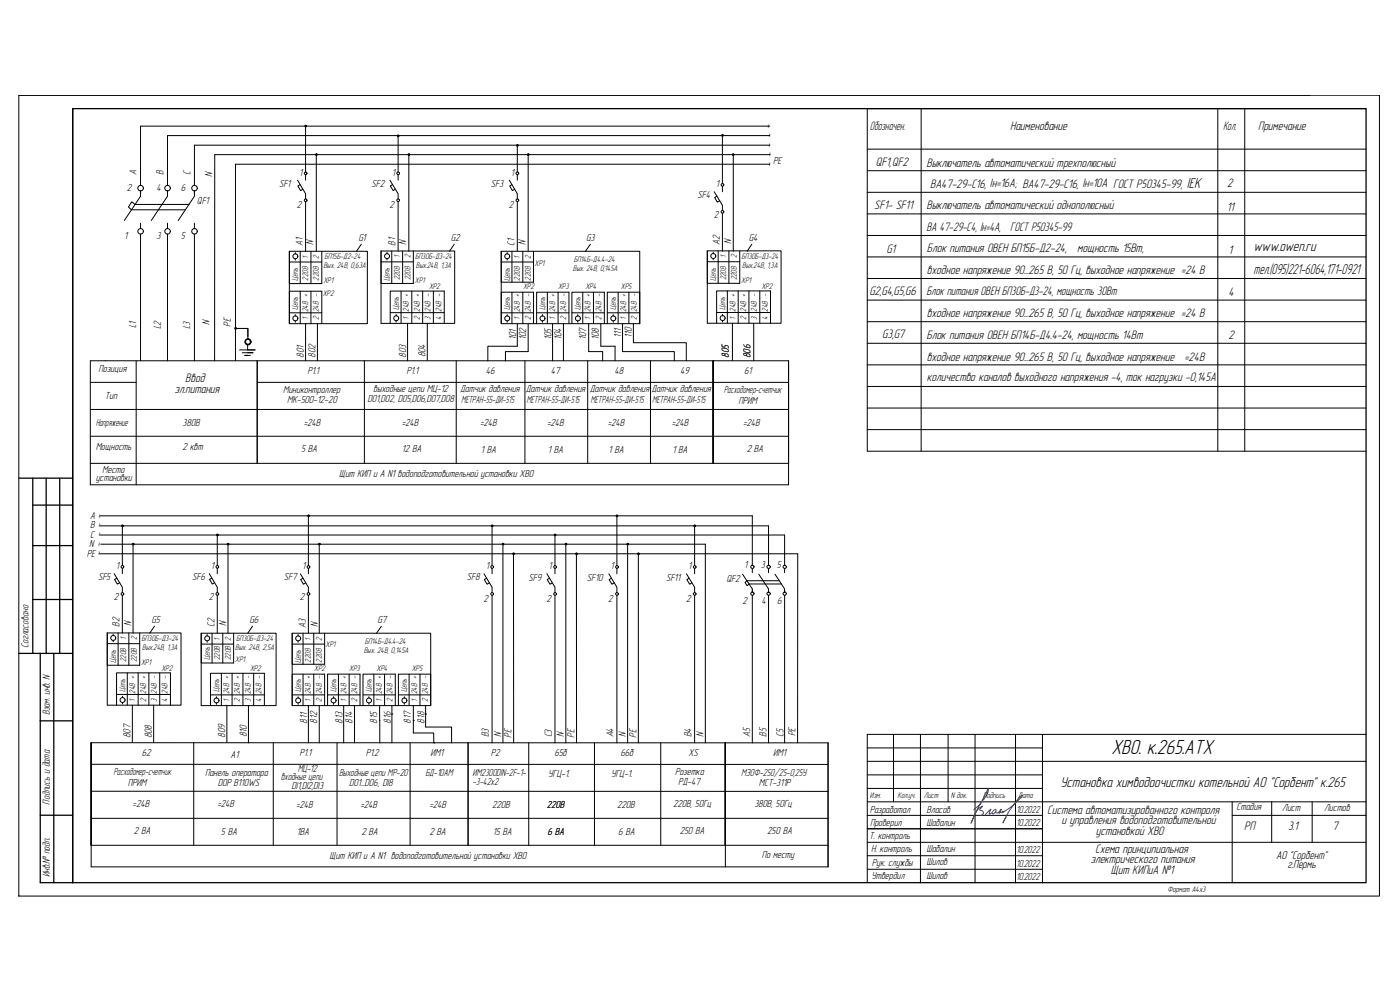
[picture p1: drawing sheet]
<svg xmlns="http://www.w3.org/2000/svg" width="420mm" height="297mm" viewBox="0 0 420 297" stroke-linecap="round" stroke-linejoin="round" font-family="sans-serif">
<!-- layer: 0 -->
<g fill="none" stroke="#000" stroke-width=".3">
<path d="M5.6 28.6h408.4v240.3h-408.4zM91.7 37.7v13.9M89.3 54.1l2.4 4v1.6M90.1 55.4l-.7 .4 .8 1.4 .7-.4M91.7 52.5v1.6M94.9 46.4v29M117 54.1l2.5 4v1.6M117.8 55.4l-.6 .4 .8 1.4 .7-.4M119.5 40.7v10.9M119.5 52.5v1.6M122.7 46.4v29M152.8 54.1l2.5 4v1.6"/>
<path d="M153.6 55.4l-.6 .4 .8 1.4 .7-.4M155.3 43.6v8M155.3 52.5v1.6M158.5 46.4v29M214.3 57.5l2.5 4.1v1.6M215.2 58.8l-.7 .5 .8 1.4 .7-.5M216.8 40.7v14.4M216.8 55.9v1.6M220.1 46.4v29M86.8 75.4h23.5v21.7h-23.5v-9.7h9.8v9.7M86.8 75.4v9.7h9.8v-9.7M86.8 75.4v21.7"/>
<path d="M86.8 78.6h9.8M88.6 75.8v.4M88.6 77.6v.5M90.1 75.4v9.7M91.7 60.5v14.9M93.3 75.4v9.7M114.4 75.3h22.1v21.7h-22.1zM114.4 75.3v9.7h9.7v-9.7M114.4 78.6h9.7M116.1 75.7v.4M116.1 77.6v.4M117.6 75.3v9.7"/>
<path d="M119.5 60.5v14.9M120.8 75.3v9.7M150.4 75.4h41.6v21.7M150.4 75.4v9.3h9.7v-9.3M150.4 78.6h9.7M150.4 75.4v21.7M152.2 75.8v.4M152.2 77.6v.5M153.6 75.4v9.3M155.3 60.5v14.9M156.9 75.4v9.3M212.3 75.3h22.1v21.7h-22.1z"/>
<path d="M212.3 75.3v9.7h9.7v-9.7M212.3 78.5h9.7M214.1 75.7v.4M214.1 77.6v.4M215.5 75.3v9.7M216.8 64v11.4M218.8 75.3v9.7M86.8 93.9h9.8M88.6 94.4v.4M88.6 96.3v.4M90.1 87.4v9.7M91.7 97.1v11.1"/>
<path d="M93.3 87.4v9.7M95.3 97.1v11.1M117.1 97v-9.7h16.2v9.7M117.1 93.8h16.2M118.9 94.4v.4M118.9 96.2v.4M120.4 87.3v9.7M122.3 97.1v11.1M123.6 87.3v9.7M126.8 87.3v9.7M128.2 97v11.1M130.1 87.3v9.7"/>
<path d="M150.4 93.9h9.7M152.2 94.4v.4M152.2 96.3v.4M153.6 87.7v9.4M155.3 97.1v6.8M156.9 87.7v9.4M158.5 97.1v8.4M160.1 97.1v-9.4h-9.7v9.4h41.6M161.1 97.1v-9.4h9.6v9.4M161.1 93.9h9.6M162.8 94.4v.4M162.8 96.3v.4"/>
<path d="M164.3 87.7v9.4M165.8 97.1v11.1M167.5 87.7v9.4M169.1 97.1v11.1M171.6 97.1v-9.4h9.8v9.4M171.6 93.9h9.8M173.4 94.4v.4M173.4 96.3v.4M174.9 87.7v9.4M176.7 97.1v8.4M178.1 87.7v9.4M180.3 97.1v6.8"/>
<path d="M182.3 97.1v-9.4h9.7v9.4M182.3 93.9h9.7M184 94.4v.4M184 96.3v.4M185.5 87.7v9.4M186.8 97.1v8.4M188.7 87.7v9.4M190.1 97.1v5.7M215.1 97v-9.7h16.1v9.7M215.1 93.8h16.1M216.8 94.3v.4M216.8 96.2v.4"/>
<path d="M218.3 87.3v9.7M219.8 97v11.2M221.5 87.3v9.7M224.8 87.3v9.7M226.2 97v11.2M228 87.3v9.7M71.9 105h4.7M72.7 105.8h3.2M74.3 106.6h-.8h1.6M36.7 157.8v11.9M92.6 154.8v14.9M147.7 157.8v11.9"/>
<path d="M185.1 154.8v14.9M208.5 157.8v11.9M34.3 172.1l2.4 4.1v1.6M35.1 173.5l-.7 .4 .8 1.4 .7-.5M36.7 170.5v1.6M36.7 178.6v11.4M39.9 163.3v26.7M62.8 172.1l2.4 4.1v1.6M63.6 173.5l-.7 .4 .8 1.4 .7-.5M65.2 160.5v9.2M65.2 170.5v1.6M65.2 178.6v11.4"/>
<path d="M68.4 163.3v26.7M90.1 172.2l2.5 4v1.6M90.9 173.5l-.7 .4 .9 1.4 .7-.4M92.6 170.5v1.7M92.6 178.6v11.4M95.8 163.3v26.7M145.3 172.2l2.4 4v1.6M146.1 173.5l-.8 .4 .9 1.4 .7-.4M147.7 170.5v1.7M147.7 178.6v44.3M150.9 163.3v59.6M154.1 166.2v56.7"/>
<path d="M164.1 172.2l2.5 4v1.6M164.9 173.5l-.7 .4 .9 1.4 .6-.4M166.6 160.5v9.2M166.6 170.5v1.7M166.6 178.6v44.3M169.8 163.3v59.6M173 166.2v56.7M182.7 172.2l2.4 4v1.6M183.5 173.5l-.7 .4 .9 1.4 .6-.4M185.1 170.5v1.7M185.1 178.6v44.3M188.4 163.3v59.6"/>
<path d="M191.6 166.2v56.7M206 172.2l2.5 4v1.6M206.8 173.5l-.7 .4 .9 1.4 .7-.4M208.5 170.5v1.7M208.5 178.6v44.3M211.7 163.3v59.6M239.4 166.2v56.7M32.2 189.9h22.1v21.7h-22.1zM32.2 189.9v9.7h9.7v-9.7M32.2 193.1h9.7M34 190.3v.4M34 192.2v.4"/>
<path d="M35.4 189.9v9.7M38.7 189.9v9.7M60.4 190h22.5v21.7h-22.5zM60.4 190v8.9h9.7v-8.9M60.4 193.3h9.7M62.2 190.4v.4M62.2 192.3v.4M63.6 190v8.9M66.9 190v8.9M87.7 190h41.6v21.7M87.7 190v9.3h9.7v-9.3M87.7 193.3h9.7"/>
<path d="M87.7 190v21.7M89.5 190.4v.4M89.5 192.3v.4M90.9 190v9.3M94.2 190v9.3M35 211.6v-9.7h16.2v9.7M35 208.4h16.2M36.8 208.9v.4M36.8 210.8v.4M38.2 201.9v9.7M39.7 211.6v11.2M41.5 201.9v9.7"/>
<path d="M44.7 201.9v9.7M46.1 211.6v11.2M47.9 201.9v9.7M63.2 211.7v-9.7h16.1v9.7M63.2 208.5h16.1M65 209v.5M65 210.9v.4M66.4 202v9.7M68.1 211.6v11.2M69.7 202v9.7M72.9 202v9.7M74.6 211.7v11.2"/>
<path d="M76.1 202v9.7M87.7 208.5h9.7M89.5 209v.5M89.5 210.9v.4M90.9 202.3v9.4M92.6 211.7v11.2M94.2 202.3v9.4M95.8 211.7v11.2M97.4 211.7v-9.4h-9.7v9.4h41.6M98.3 211.7v-9.4h9.7v9.4M98.3 208.5h9.7M100.1 209v.5"/>
<path d="M100.1 210.9v.4M101.6 202.3v9.4M103.1 211.7v11.2M104.8 202.3v9.4M106.4 211.7v11.2M108.9 211.7v-9.4h9.7v9.4M108.9 208.5h9.7M110.7 209v.5M110.7 210.9v.4M112.2 202.3v9.4M113.9 211.7l.1 11.2M115.4 202.3v9.4"/>
<path d="M117.6 211.7v11.2M119.6 211.7v-9.4h9.7v9.4M119.6 208.5h9.7M121.3 209v.5M121.3 210.9v.4M122.8 202.3v9.4M124.1 211.7v8.2M126 202.3v9.4M127.7 211.7v6.4M130.2 222.9h.1M260.3 236.6h52.6M260.3 224.4h52.6"/>
<path d="M260.3 232.5h52.6M260.3 228.4h149.7M268.2 220.3v20.3M276.2 220.3v44.6M284.5 220.3v20.3M292.6 220.3v44.6M304.8 220.3v44.6M312.9 220.3v44.6M410 220.3h-149.7v44.5M260.3 252.7h149.7M260.3 256.8h52.6M260.3 248.7h52.6"/>
<path d="M260.3 240.6h149.7M260.3 244.6h52.6M369.8 240.6v24.2M369.8 244.6h40.2M381.6 240.6v12.1M393.8 240.6v12.1M260.3 260.8h52.6"/>
<circle cx="91.7" cy="52" r=".4"/>
<circle cx="119.5" cy="52" r=".4"/>
<circle cx="155.3" cy="52" r=".4"/>
<circle cx="216.8" cy="55.5" r=".4"/>
<circle cx="88.6" cy="76.9" r=".74"/>
<circle cx="91.7" cy="60.1" r=".4"/>
<circle cx="116.2" cy="76.9" r=".74"/>
<circle cx="119.5" cy="60.1" r=".4"/>
<circle cx="152.2" cy="76.9" r=".74"/>
<circle cx="155.3" cy="60.1" r=".4"/>
<circle cx="214.1" cy="76.8" r=".74"/>
<circle cx="216.8" cy="63.6" r=".4"/>
<circle cx="88.6" cy="95.5" r=".74"/>
<circle cx="118.9" cy="95.5" r=".74"/>
<circle cx="152.2" cy="95.5" r=".74"/>
<circle cx="162.8" cy="95.5" r=".74"/>
<circle cx="173.4" cy="95.5" r=".74"/>
<circle cx="184.1" cy="95.5" r=".74"/>
<circle cx="216.9" cy="95.4" r=".74"/>
<circle cx="36.7" cy="178.2" r=".4"/>
<circle cx="36.7" cy="170.1" r=".4"/>
<circle cx="65.2" cy="178.2" r=".4"/>
<circle cx="65.2" cy="170.1" r=".4"/>
<circle cx="92.6" cy="170.1" r=".4"/>
<circle cx="92.6" cy="178.2" r=".4"/>
<circle cx="147.7" cy="178.2" r=".4"/>
<circle cx="147.7" cy="170.1" r=".4"/>
<circle cx="166.6" cy="170.1" r=".4"/>
<circle cx="166.6" cy="178.2" r=".4"/>
<circle cx="185.2" cy="170.1" r=".4"/>
<circle cx="185.2" cy="178.2" r=".4"/>
<circle cx="208.5" cy="178.2" r=".4"/>
<circle cx="208.5" cy="170.1" r=".4"/>
<circle cx="34" cy="191.4" r=".74"/>
<circle cx="62.2" cy="191.5" r=".74"/>
<circle cx="89.5" cy="191.5" r=".74"/>
<circle cx="36.8" cy="210" r=".74"/>
<circle cx="65" cy="210.2" r=".74"/>
<circle cx="89.5" cy="210.2" r=".74"/>
<circle cx="100.1" cy="210.2" r=".74"/>
<circle cx="110.7" cy="210.2" r=".74"/>
<circle cx="121.4" cy="210.2" r=".74"/>
</g>
<!-- layer: MAIN -->
<g fill="none" stroke="#000" stroke-width=".38">
<path d="M21.8 32.6h388.2v232.2h-388.2zM5.6 143.5h16.2M9.8 151.6h12M9.8 143.5v52.5M13.9 143.5v52.5M17.9 143.5v52.5M9.8 163.7h12M9.8 179.9h12M5.6 196h16.2M12.1 196v68.8h9.7M16.1 196v68.8M12.1 216.3h9.7"/>
<path d="M12.1 244.6h9.7"/>
</g>
<!-- layer: 0 -->
<path d="M21.8 32.6v232.2" fill="none" stroke="#000" stroke-width=".38"/>
<!-- layer: MAIN -->
<g fill="none" stroke="#000" stroke-width=".3">
<path d="M5.6 28.6h387.6M231 37.8h-188.8v17.9M276.5 32.6v102.8M365.5 32.6v102.8M373.6 32.6v102.8M410 32.6h-149.7v102.8h149.7M42.2 57.3v1.6l-4.9 7.3M50.3 58.1v-.8v1.6l-4.9 7.3M58.3 58.1v-.8v1.6l-4.8 7.3M231 49.3h-160.3v58.9M231 40.7h-180.7v15M231 43.6h-172.7v12.1"/>
<path d="M231.1 46.4h-166.7v61.8M260.3 44.7h149.7M260.3 51.2h149.7M260.3 57.7h149.7M40.5 61.4l-.9-.9-1.1 1.6 1 .8h16.1M40.6 61.3h16.1M42.2 67v1.6M42.2 70.2v38M50.3 67v1.6M50.3 70.2v38M58.3 67v1.6M58.3 70.2v38"/>
<path d="M108.4 73.3l-1.4 2.1M136.3 73.3l-1.4 2.1M177.2 73.3l-1.5 2.1M225.7 73.3l-1.5 2.1M260.3 64.2h149.7M260.3 77.1h149.7M260.3 70.7h149.7M260.3 90h149.7M260.3 83.6h149.7M260.3 96.5h149.7M27.1 108.2h209.6v37.3h-209.6zM27.1 114.7h13.8"/>
<path d="M40.9 108.2v37.3M74.3 103.4v1.6M74.4 101v-2.4h-3.7h3.7v3.2M77.2 108.2v30.8M77.2 114.7h159.5M109.4 108.2v30.8M136.9 108.2v30.8M155.3 103.9h-8.9v4.4M157.5 108.2v30.8M158.5 105.5h-6.8v2.8M176.4 108.2v30.9M176.7 105.5h4.2v2.7"/>
<path d="M180.3 103.9h4.3v4.3M186.8 105.5h15.6v2.7M190.1 102.8h15.9v5.4M195.2 108.2v30.9M214.1 108.2v30.8M260.3 116h149.7M260.3 109.5h149.7M260.3 103h149.7M27.1 122.9h209.6M27.1 130.9h209.6M27.1 139h209.6M214.1 139v-30.8v30.8"/>
<path d="M260.3 128.9h149.7M260.3 122.4h149.7M30 154.8h195.8v14.8M30 157.8h200.6v11.8M29.9 166.2h209.5M30 160.5h205.5v9.1M30.2 163.3h181.5M222.9 172.3l2.9 4.4v1M225.8 170.6v1.2M225.8 178.6v44.3M227.7 172.3l2.9 4.4v1v-.5M230.6 170.6v1.2"/>
<path d="M230.6 178.6v44.3M232.6 172.3l2.9 4.4v1v-.5M233.9 174.2h-9.7l-.6 .6 .6 .9 .6-.5h9.7M235.5 170.6v1.2M235.5 178.6v44.3M46.4 187.9l-1.5 2.1M75.8 187.9l-1.4 2.1M114.4 187.9l-1.4 2.1M113.9 216.2h.1M117.6 214.2h.1M124.1 216.2h.1M124.1 219.9h6l.1 3"/>
<path d="M127.7 214.2h.1M127.7 218.1h7.8v4.8M27.4 222.8l221.1 .1v37.2h-221.1zM27.4 237.4h221.1M27.4 229.3l221.1 .1M27.4 222.8v30.8M58.1 222.8v30.8M82 222.9v30.7M101.1 222.9v30.7M123.1 222.9v30.7M140.5 222.8v30.8M158.7 222.8v30.8"/>
<path d="M178.4 222.9v30.7M198.3 222.9v30.7M27.4 253.6v-30.8v30.8M27.4 245.5h221.1M27.4 253.6h221.1M217.7 253.6v-30.7v37.2M217.7 253.6v-30.7v30.7"/>
<circle cx="42.2" cy="56.5" r=".83"/>
<circle cx="50.3" cy="56.5" r=".83"/>
<circle cx="58.4" cy="56.5" r=".83"/>
<circle cx="42.2" cy="69.4" r=".83"/>
<circle cx="50.3" cy="69.4" r=".83"/>
<circle cx="58.4" cy="69.4" r=".83"/>
<circle cx="225.8" cy="178.1" r=".49"/>
<circle cx="225.8" cy="170.1" r=".49"/>
<circle cx="230.7" cy="178.1" r=".49"/>
<circle cx="230.7" cy="170.1" r=".49"/>
<circle cx="235.5" cy="178.1" r=".49"/>
<circle cx="235.5" cy="170.1" r=".49"/>
</g>
<circle cx="74.4" cy="102.6" r=".83" fill="none" stroke="#000" stroke-width=".51"/>
<!-- layer: 0 -->
<g fill="none" stroke="#000" stroke-width=".51">
<circle cx="91.7" cy="37.8" r=".15"/>
<circle cx="94.9" cy="46.4" r=".15"/>
<circle cx="119.5" cy="40.7" r=".15"/>
<circle cx="122.7" cy="46.4" r=".15"/>
<circle cx="155.3" cy="43.6" r=".15"/>
<circle cx="158.5" cy="46.4" r=".15"/>
<circle cx="216.8" cy="40.6" r=".15"/>
<circle cx="220" cy="46.4" r=".15"/>
<circle cx="70.7" cy="98.5" r=".15"/>
<circle cx="36.7" cy="157.8" r=".15"/>
<circle cx="92.6" cy="154.7" r=".15"/>
<circle cx="147.7" cy="157.8" r=".15"/>
<circle cx="185.2" cy="154.7" r=".15"/>
<circle cx="208.5" cy="157.8" r=".15"/>
<circle cx="40" cy="163.3" r=".15"/>
<circle cx="65.2" cy="160.5" r=".15"/>
<circle cx="68.4" cy="163.3" r=".15"/>
<circle cx="95.8" cy="163.3" r=".15"/>
<circle cx="151" cy="163.3" r=".15"/>
<circle cx="154.1" cy="166.1" r=".15"/>
<circle cx="166.6" cy="160.5" r=".15"/>
<circle cx="169.8" cy="163.3" r=".15"/>
<circle cx="173" cy="166.1" r=".15"/>
<circle cx="188.4" cy="163.3" r=".15"/>
<circle cx="191.6" cy="166.1" r=".15"/>
</g>
<path d="M292.2 243a11.3 11.3 0 0 0 4.4-6.3l-3.5 6.5-1.7 3.7 .2-.4a9.3 9.3 0 0 1 2.9-4.5l.3-.1-.8 1.1a1.09 1.09 0 0 1 1.1 1.2l-.8 .4M297.9 243.6l.9-.7a.92 .92 0 0 1-1 1.2l-.1-.3-.8 .4 .5-1.4-1.6 1.6M298.8 243.6l.3 .3 .5-.1 .9-1-.3 .2-.4 1 .7-.3M300.6 243.7l.4-.3-.2 .5a17.7 17.7 0 0 0 6-5.3h-.2a27.4 27.4 0 0 0-5.6 8.3l.9-1.7" fill="none" stroke="#2e00b8" stroke-width=".3"/>
<text font-size="6.3" x="333.6" y="226.4">ХВО. к.265.АТХ</text>
<g font-size="4.4">
<text x="356.2" y="56.3">IEK</text>
<text x="376.2" y="75.3">www.owen.ru</text>
<text x="376.2" y="82.1">тел.(095)221-6064,171-0921</text>
<text x="318.3" y="236.1">Установка химводоочистки котельной АО &quot;Сорбент&quot; к.265</text>
</g>
<g font-size="3.8">
<text x="261.1" y="39.1">Обозначен.</text>
<text x="303.2" y="39.1">Наименование</text>
<text x="367.1" y="39.1">Кол.</text>
<text x="377.6" y="39.1">Примечание</text>
<text x="262.8" y="49.7">QF1,QF2</text>
<text x="278.1" y="50">Выключатель автоматический трехполюсный</text>
<text x="279.2" y="56.3">ВА47-29-С16, Iн=16А; ВА47-29-С16, Iн=10А ГОСТ Р50345-99,</text>
<text x="368.3" y="56">2</text>
<text x="262.4" y="62.8">SF1- SF11</text>
<text x="278.1" y="62.7">Выключатель автоматический однополюсный</text>
<text x="368.1" y="63.2">11</text>
<text x="278.1" y="69.2">ВА 47-29-C4, Iн=4А,</text>
<text x="303.2" y="69.2">ГОСТ Р50345-99</text>
<text x="266" y="75.9">G1</text>
<text x="278.2" y="75.7">Блок питания ОВЕН БП15Б-Д2-24,</text>
<text x="323.3" y="75.7">мощность 15Вт,</text>
<text x="368.7" y="76.2">1</text>
<text x="278.2" y="82.3">входное напряжение 90...265 В, 50 Гц, выходное напряжение =24 В</text>
<text x="260.9" y="88.4">G2,G4,G5,G6</text>
<text x="278.1" y="88.4">Блок питания ОВЕН БП30Б-Д3-24, мощность 30Вт</text>
<text x="368.7" y="88.9">4</text>
<text x="278.2" y="95">входное напряжение 90...265 В, 50 Гц, выходное напряжение =24 В</text>
<text x="264.8" y="101.4">G3,G7</text>
<text x="278.1" y="101.6">Блок питания ОВЕН БП14Б-Д4.4-24, мощность 14Вт</text>
<text x="368.7" y="101.6">2</text>
<text x="278.2" y="108.3">входное напряжение 90...265 В, 50 Гц, выходное напряжение</text>
<text x="355.5" y="108.3">=24В</text>
<text x="52.3" y="118">эл.питания</text>
<text x="55.6" y="114.7">Ввод</text>
<text x="278.2" y="114.4">количество каналов выходного напряжения -4, ток нагрузки -0,145А</text>
<text x="314.3" y="244.3">Система автоматизированного контроля</text>
<text x="318.6" y="247.4">и управления водоподготовительной</text>
<text x="328.9" y="250.5">установкой ХВО</text>
<text x="373.4" y="249.1">РП</text>
<text x="386.6" y="249.1">3.1</text>
<text x="399.9" y="249.1">7</text>
<text x="328.7" y="256.1">Схема принципиальная</text>
<text x="327.3" y="259">электрического питания</text>
<text x="333.4" y="262.3">Щит КИПиА №1</text>
</g>
<g font-size="3.5">
<text x="383" y="257.8">АО &quot;Сорбент&quot;</text>
<text x="386.4" y="260.5">г.Пермь</text>
</g>
<g font-size="3.2">
<text x="41" y="52.6" transform="rotate(-90 41 52.6)">A</text>
<text x="49" y="52.6" transform="rotate(-90 49 52.6)">B</text>
<text x="57.1" y="52.6" transform="rotate(-90 57.1 52.6)">C</text>
<text x="63.6" y="53.2" transform="rotate(-90 63.6 53.2)">N</text>
<text x="89.8" y="52.7">1</text>
<text x="117.6" y="52.7">1</text>
<text x="153.3" y="52.7">1</text>
<text x="231.7" y="50.1" transform="rotate(-90 231.7 50.1)">~ ~ ~ ~ ~</text>
<text x="232" y="49.2">РЕ</text>
<text x="38.1" y="57.3">2</text>
<text x="47" y="57.3">4</text>
<text x="54.3" y="57.3">6</text>
<text x="83.7" y="56">SF1</text>
<text x="111.5" y="56">SF2</text>
<text x="147.3" y="56">SF3</text>
<text x="209.4" y="59.4">SF4</text>
<text x="214.9" y="56.1">1</text>
<text x="59.1" y="61.2">QF1</text>
<text x="89.1" y="62.5">2</text>
<text x="116.9" y="62.5">2</text>
<text x="152.7" y="62.5">2</text>
<text x="214.2" y="65.3">2</text>
<text x="37.3" y="71.8">1</text>
<text x="47" y="71.8">3</text>
<text x="54.3" y="71.8">5</text>
<text x="90.9" y="73.7" transform="rotate(-90 90.9 73.7)">А1</text>
<text x="94" y="73.4" transform="rotate(-90 94 73.4)">N</text>
<text x="107.5" y="72.3">G1</text>
<text x="118.7" y="73.7" transform="rotate(-90 118.7 73.7)">В1</text>
<text x="121.9" y="73.4" transform="rotate(-90 121.9 73.4)">N</text>
<text x="135.3" y="72.3">G2</text>
<text x="154.4" y="73.8" transform="rotate(-90 154.4 73.8)">С1</text>
<text x="157.7" y="73.4" transform="rotate(-90 157.7 73.4)">N</text>
<text x="176" y="72.4">G3</text>
<text x="216" y="73.4" transform="rotate(-90 216 73.4)">А2</text>
<text x="219.5" y="73.3" transform="rotate(-90 219.5 73.3)">N</text>
<text x="224.8" y="72.3">G4</text>
<text x="40.8" y="98.4" transform="rotate(-90 40.8 98.4)">L1</text>
<text x="48.3" y="98.7" transform="rotate(-90 48.3 98.7)">L2</text>
<text x="57.1" y="98.7" transform="rotate(-90 57.1 98.7)">L3</text>
<text x="62.8" y="97.6" transform="rotate(-90 62.8 97.6)">N</text>
<text x="69.2" y="98" transform="rotate(-90 69.2 98)">PE</text>
<text x="154.9" y="102" transform="rotate(-90 154.9 102)">101</text>
<text x="157.9" y="102" transform="rotate(-90 157.9 102)">102</text>
<text x="165.5" y="102" transform="rotate(-90 165.5 102)">105</text>
<text x="168.5" y="102" transform="rotate(-90 168.5 102)">104</text>
<text x="175.9" y="102" transform="rotate(-90 175.9 102)">107</text>
<text x="179.8" y="102" transform="rotate(-90 179.8 102)">108</text>
<text x="186.4" y="101.5" transform="rotate(-90 186.4 101.5)">111</text>
<text x="189.7" y="101.5" transform="rotate(-90 189.7 101.5)">110</text>
<text x="91.2" y="107.4" transform="rotate(-90 91.2 107.4)">801</text>
<text x="94.7" y="107.4" transform="rotate(-90 94.7 107.4)">802</text>
<text x="121.8" y="107.4" transform="rotate(-90 121.8 107.4)">803</text>
<text x="127.7" y="107.2" transform="rotate(-90 127.7 107.2)">804</text>
<text x="218.8" y="107.3" transform="rotate(-90 218.8 107.3)">805</text>
<text x="225.3" y="107.4" transform="rotate(-90 225.3 107.4)">806</text>
<text x="29.6" y="111.5">Позиция</text>
<text x="92.3" y="112.3">Р1.1</text>
<text x="122" y="112.3">Р1.1</text>
<text x="145.9" y="112.3">46</text>
<text x="165.3" y="112.3">47</text>
<text x="184.5" y="112.3">48</text>
<text x="204.1" y="112.3">49</text>
<text x="223.4" y="112.3">61</text>
<text x="31.5" y="119.6">Тип</text>
<text x="85" y="118">Миниконтроллер</text>
<text x="112" y="117.6">выходные цепи МЦ-12</text>
<text x="138.1" y="117.5">Датчик давления</text>
<text x="157.8" y="117.5">Датчик давления</text>
<text x="177" y="117.5">Датчик давления</text>
<text x="195.5" y="117.5">Датчик давления</text>
<text x="217.2" y="117.8">Расходомер-счетчик</text>
<text x="86.2" y="120.8">МК-500-12-20</text>
<text x="110.3" y="120.6">DO1,DО2, DO5,DO6,DO7,DO8</text>
<text x="138.4" y="120.8">МЕТРАН-55-ДИ-515</text>
<text x="158" y="120.8">МЕТРАН-55-ДИ-515</text>
<text x="177.3" y="120.8">МЕТРАН-55-ДИ-515</text>
<text x="195.8" y="120.8">МЕТРАН-55-ДИ-515</text>
<text x="221.6" y="121.3">ПРИМ</text>
<text x="28.7" y="127.7">Напряжение</text>
<text x="54.8" y="127.7">380В</text>
<text x="91.2" y="127.7">=24В</text>
<text x="120.6" y="127.7">=24В</text>
<text x="144.1" y="127.9">=24В</text>
<text x="164.2" y="127.9">=24В</text>
<text x="182.4" y="127.9">=24В</text>
<text x="201.6" y="127.9">=24В</text>
<text x="223" y="127.7">=24В</text>
<text x="28.7" y="135">Мощность</text>
<text x="54.8" y="135">2 квт</text>
<text x="90.4" y="135.8">5 ВА</text>
<text x="120.6" y="135.8">12 ВА</text>
<text x="144.3" y="136">1 ВА</text>
<text x="164.4" y="136">1 ВА</text>
<text x="182.6" y="136">1 ВА</text>
<text x="201.8" y="136">1 ВА</text>
<text x="224.1" y="135.8">2 ВА</text>
<text x="30.7" y="141.8">Место</text>
<text x="101.8" y="143.1">Щит КИП и А N1 водоподготовительной установки ХВО</text>
<text x="28.7" y="144.2">установки</text>
<text x="27" y="155.6">А</text>
<text x="30.7" y="155.6" transform="rotate(-90 30.7 155.6)">~</text>
<text x="27" y="158.5">В</text>
<text x="27" y="161.3">С</text>
<text x="30.7" y="161.2" transform="rotate(-90 30.7 161.2)">~</text>
<text x="30.7" y="158.5" transform="rotate(-90 30.7 158.5)">~</text>
<text x="26" y="167.2">PE</text>
<text x="26.7" y="164">N</text>
<text x="30.6" y="167" transform="rotate(-90 30.6 167)">~</text>
<text x="30.6" y="164" transform="rotate(-90 30.6 164)">~</text>
<text x="34.8" y="170.8">1</text>
<text x="63.3" y="170.8">1</text>
<text x="90.6" y="170.8">1</text>
<text x="145.8" y="170.8">1</text>
<text x="164.6" y="170.8">1</text>
<text x="183.2" y="170.8">1</text>
<text x="206.6" y="170.8">1</text>
<text x="223.4" y="170.4">1</text>
<text x="228.3" y="170.4">3</text>
<text x="233.2" y="170.4">5</text>
<text x="29.4" y="174">SF5</text>
<text x="34.1" y="179.9">2</text>
<text x="57.7" y="174">SF6</text>
<text x="62.6" y="179.9">2</text>
<text x="85.2" y="174">SF7</text>
<text x="90" y="180">2</text>
<text x="140.1" y="174">SF8</text>
<text x="158.6" y="174.2">SF9</text>
<text x="176.2" y="174.2">SF10</text>
<text x="199.9" y="174.2">SF11</text>
<text x="218" y="174.7">QF2</text>
<text x="145.1" y="180.6">2</text>
<text x="164" y="180.6">2</text>
<text x="182.6" y="180.6">2</text>
<text x="205.9" y="180.6">2</text>
<text x="222.8" y="181.3">2</text>
<text x="228.5" y="181.3">4</text>
<text x="233.3" y="181.3">6</text>
<text x="35.9" y="188" transform="rotate(-90 35.9 188)">В2</text>
<text x="39.4" y="187.9" transform="rotate(-90 39.4 187.9)">N</text>
<text x="45.5" y="186.9">G5</text>
<text x="64.4" y="188" transform="rotate(-90 64.4 188)">C2</text>
<text x="67.9" y="187.9" transform="rotate(-90 67.9 187.9)">N</text>
<text x="74.9" y="186.9">G6</text>
<text x="91.8" y="188.4" transform="rotate(-90 91.8 188.4)">А3</text>
<text x="95.4" y="188.1" transform="rotate(-90 95.4 188.1)">N</text>
<text x="113.3" y="187.1">G7</text>
<text x="8.6" y="194.4" transform="rotate(-90 8.6 194.4)">Согласовано</text>
<text x="14.9" y="214.7" transform="rotate(-90 14.9 214.7)">Взам. инв. N</text>
<text x="39.1" y="221.4" transform="rotate(-90 39.1 221.4)">807</text>
<text x="45.6" y="221.5" transform="rotate(-90 45.6 221.5)">808</text>
<text x="67.5" y="221.3" transform="rotate(-90 67.5 221.3)">809</text>
<text x="74.1" y="221.2" transform="rotate(-90 74.1 221.2)">810</text>
<text x="92.2" y="217.1" transform="rotate(-90 92.2 217.1)">811</text>
<text x="95.2" y="217.1" transform="rotate(-90 95.2 217.1)">812</text>
<text x="102.8" y="217.1" transform="rotate(-90 102.8 217.1)">813</text>
<text x="105.8" y="217.1" transform="rotate(-90 105.8 217.1)">814</text>
<text x="113.2" y="217.1" transform="rotate(-90 113.2 217.1)">815</text>
<text x="117.3" y="217.1" transform="rotate(-90 117.3 217.1)">816</text>
<text x="123.3" y="217.1" transform="rotate(-90 123.3 217.1)">817</text>
<text x="127.4" y="217.1" transform="rotate(-90 127.4 217.1)">818</text>
<text x="146.7" y="221.3" transform="rotate(-90 146.7 221.3)">В3</text>
<text x="150.4" y="221" transform="rotate(-90 150.4 221)">N</text>
<text x="153.6" y="221.3" transform="rotate(-90 153.6 221.3)">РЕ</text>
<text x="165.6" y="221.3" transform="rotate(-90 165.6 221.3)">C3</text>
<text x="169.3" y="221" transform="rotate(-90 169.3 221)">N</text>
<text x="172.4" y="221.3" transform="rotate(-90 172.4 221.3)">РЕ</text>
<text x="184.2" y="221.3" transform="rotate(-90 184.2 221.3)">А4</text>
<text x="187.8" y="221" transform="rotate(-90 187.8 221)">N</text>
<text x="191" y="221.3" transform="rotate(-90 191 221.3)">РЕ</text>
<text x="207.5" y="221.3" transform="rotate(-90 207.5 221.3)">В4</text>
<text x="211.1" y="221" transform="rotate(-90 211.1 221)">N</text>
<text x="225.1" y="221" transform="rotate(-90 225.1 221)">А5</text>
<text x="230.1" y="221" transform="rotate(-90 230.1 221)">В5</text>
<text x="235.2" y="221" transform="rotate(-90 235.2 221)">С5</text>
<text x="238.7" y="220.8" transform="rotate(-90 238.7 220.8)">РЕ</text>
<text x="42.6" y="226.9">62</text>
<text x="69.2" y="227.3">А1</text>
<text x="89.9" y="226.9">Р1.1</text>
<text x="109.7" y="226.9">Р1.2</text>
<text x="129.2" y="226.9">ИМ1</text>
<text x="147.3" y="226.9">Р2</text>
<text x="166.4" y="226.9">65б</text>
<text x="186.2" y="226.9">66б</text>
<text x="206.6" y="226.9">ХS</text>
<text x="232" y="226.9">ИМ1</text>
<text x="34.1" y="232.4">Расходомер-счетчик</text>
<text x="61.5" y="232.7">Панель оператора</text>
<text x="89.3" y="231.8">МЦ-12</text>
<text x="101.7" y="232.8">Выходные цепи МР-20</text>
<text x="127.6" y="232.9">БД-10АМ</text>
<text x="141.8" y="232.8">ИМ2300DIN-2F-1-</text>
<text x="164.5" y="233.2">УГЦ-1.</text>
<text x="183.4" y="233.2">УГЦ-1.</text>
<text x="202.6" y="232.6">Розетка</text>
<text x="222.4" y="232.9">МЭОФ-250/25-0,25У</text>
<text x="38.4" y="235.9">ПРИМ</text>
<text x="65.3" y="235.8">DOP B110WS</text>
<text x="84.3" y="234">входные цепи</text>
<text x="87.5" y="236.9">DI1,DI2,DI3</text>
<text x="104.8" y="235.8">DO1...DO6; DI8</text>
<text x="141.8" y="235.6">-3-42x2</text>
<text x="203.5" y="235.5">РД-47</text>
<text x="227.8" y="236">МСТ-311Р</text>
<text x="14.9" y="241.4" transform="rotate(-90 14.9 241.4)">Подпись и дата</text>
<text x="39.8" y="242.3">=24В</text>
<text x="65.2" y="242.3">=24В</text>
<text x="88.9" y="242.5">=24В</text>
<text x="108.2" y="242.5">=24В</text>
<text x="128.9" y="242.5">=24В</text>
<text x="147.7" y="242.5">220В</text>
<text x="164.1" y="242.5">220В</text>
<text x="185.3" y="242.5">220В</text>
<text x="202" y="242.1">220В, 50Гц</text>
<text x="226.4" y="242.1">380В, 50Гц</text>
<text x="261" y="243.8">Разработал</text>
<text x="278.1" y="243.8">Власов</text>
<text x="304.9" y="243.9">10.2022</text>
<text x="371.1" y="243.2">Стадия</text>
<text x="384.8" y="243.3">Лист</text>
<text x="397.4" y="243.3">Листов</text>
<text x="40.2" y="250.4">2 ВА</text>
<text x="66.3" y="250.4">5 ВА</text>
<text x="89.1" y="250.6">1ВА</text>
<text x="108.5" y="250.6">2 ВА</text>
<text x="128.9" y="250.6">2 ВА</text>
<text x="147.9" y="250.6">15 ВА</text>
<text x="164.4" y="250.6">6 ВА</text>
<text x="185.5" y="250.6">6 ВА</text>
<text x="204" y="250.2">250 ВА</text>
<text x="230.3" y="250.2">250 ВА</text>
<text x="260.9" y="251.7">Т. контроль</text>
<text x="261.1" y="247.9">Проверил</text>
<text x="278" y="247.9">Шабалин</text>
<text x="304.9" y="247.9">10.2022</text>
<text x="98.9" y="257.7">Щит КИП и А N1 водоподготовительной установки ХВО</text>
<text x="228.6" y="257.4">По месту</text>
<text x="261.5" y="255.7">Н. контроль</text>
<text x="278" y="255.6">Шабалин</text>
<text x="304.9" y="256">10.2022</text>
<text x="14.9" y="263.2" transform="rotate(-90 14.9 263.2)">Инв.№ подп.</text>
<text x="261.5" y="263.8">Утвердил</text>
<text x="261.7" y="259.8">Рук. службы</text>
<text x="278" y="263.7">Шилов</text>
<text x="278" y="259.7">Шилов</text>
<text x="304.9" y="260.1">10.2022</text>
<text x="304.9" y="264.1">10.2022</text>
</g>
<g font-size="2.5">
<text x="92.5" y="77.6" transform="rotate(-90 92.5 77.6)">1</text>
<text x="95.7" y="77.6" transform="rotate(-90 95.7 77.6)">2</text>
<text x="97.3" y="77.8">БП15Б-Д2-24</text>
<text x="120" y="77.6" transform="rotate(-90 120 77.6)">1</text>
<text x="123.2" y="77.6" transform="rotate(-90 123.2 77.6)">2</text>
<text x="124.6" y="77.7">БП30Б-Д3-24</text>
<text x="156.1" y="77.6" transform="rotate(-90 156.1 77.6)">1</text>
<text x="159.3" y="77.6" transform="rotate(-90 159.3 77.6)">2</text>
<text x="217.9" y="77.5" transform="rotate(-90 217.9 77.5)">1</text>
<text x="221.2" y="77.5" transform="rotate(-90 221.2 77.5)">2</text>
<text x="222.5" y="77.7">БП30Б-Д3-24</text>
<text x="97.1" y="80.5">Вых. 24В, 0,63А</text>
<text x="124.8" y="80.5">Вых.24В, 1,3А</text>
<text x="160.5" y="79.7">XP1</text>
<text x="171.9" y="81.3">Вых. 24В, 0,145А</text>
<text x="172.2" y="78.7">БП14Б-Д4.4-24</text>
<text x="222.8" y="80.4">Вых.24В, 1,3А</text>
<text x="89.4" y="84.3" transform="rotate(-90 89.4 84.3)">Цепь</text>
<text x="92.5" y="84.2" transform="rotate(-90 92.5 84.2)">220В</text>
<text x="95.7" y="84.2" transform="rotate(-90 95.7 84.2)">220В</text>
<text x="96.9" y="88.9">XP2</text>
<text x="97" y="84.9">XP1</text>
<text x="116.9" y="84.2" transform="rotate(-90 116.9 84.2)">Цепь</text>
<text x="120" y="84.2" transform="rotate(-90 120 84.2)">220В</text>
<text x="123.2" y="84.2" transform="rotate(-90 123.2 84.2)">220В</text>
<text x="124.5" y="85">XP1</text>
<text x="128.7" y="86.7">XP2</text>
<text x="153" y="84.3" transform="rotate(-90 153 84.3)">Цепь</text>
<text x="156.1" y="84.2" transform="rotate(-90 156.1 84.2)">220В</text>
<text x="157" y="86.8">XP2</text>
<text x="159.3" y="84.2" transform="rotate(-90 159.3 84.2)">220В</text>
<text x="167.5" y="86.8">XP3</text>
<text x="175.7" y="86.8">XP4</text>
<text x="186.3" y="86.8">XP5</text>
<text x="214.9" y="84.2" transform="rotate(-90 214.9 84.2)">Цепь</text>
<text x="217.9" y="84.2" transform="rotate(-90 217.9 84.2)">220В</text>
<text x="221.2" y="84.2" transform="rotate(-90 221.2 84.2)">220В</text>
<text x="222.5" y="85">XP1</text>
<text x="228.5" y="86.7">XP2</text>
<text x="89.4" y="93" transform="rotate(-90 89.4 93)">Цепь</text>
<text x="92.5" y="93.6" transform="rotate(-90 92.5 93.6)">24В +</text>
<text x="95.7" y="93.6" transform="rotate(-90 95.7 93.6)">24В -</text>
<text x="119.7" y="93" transform="rotate(-90 119.7 93)">Цепь</text>
<text x="122.7" y="93.6" transform="rotate(-90 122.7 93.6)">24В +</text>
<text x="126" y="93.6" transform="rotate(-90 126 93.6)">24В +</text>
<text x="129.2" y="93.6" transform="rotate(-90 129.2 93.6)">24В -</text>
<text x="132.5" y="93.6" transform="rotate(-90 132.5 93.6)">24В -</text>
<text x="153" y="93" transform="rotate(-90 153 93)">Цепь</text>
<text x="156.1" y="93.6" transform="rotate(-90 156.1 93.6)">24В +</text>
<text x="159.3" y="93.6" transform="rotate(-90 159.3 93.6)">24В -</text>
<text x="163.6" y="93" transform="rotate(-90 163.6 93)">Цепь</text>
<text x="166.6" y="93.6" transform="rotate(-90 166.6 93.6)">24В +</text>
<text x="169.9" y="93.6" transform="rotate(-90 169.9 93.6)">24В -</text>
<text x="174.2" y="93" transform="rotate(-90 174.2 93)">Цепь</text>
<text x="177.3" y="93.6" transform="rotate(-90 177.3 93.6)">24В +</text>
<text x="180.5" y="93.6" transform="rotate(-90 180.5 93.6)">24В -</text>
<text x="184.8" y="93" transform="rotate(-90 184.8 93)">Цепь</text>
<text x="187.9" y="93.6" transform="rotate(-90 187.9 93.6)">24В +</text>
<text x="191.1" y="93.6" transform="rotate(-90 191.1 93.6)">24В -</text>
<text x="217.6" y="93" transform="rotate(-90 217.6 93)">Цепь</text>
<text x="220.7" y="96" transform="rotate(-90 220.7 96)">1</text>
<text x="220.7" y="93.6" transform="rotate(-90 220.7 93.6)">24В +</text>
<text x="223.9" y="96" transform="rotate(-90 223.9 96)">2</text>
<text x="223.9" y="93.6" transform="rotate(-90 223.9 93.6)">24В +</text>
<text x="227.2" y="96" transform="rotate(-90 227.2 96)">3</text>
<text x="227.2" y="93.6" transform="rotate(-90 227.2 93.6)">24В -</text>
<text x="230.4" y="96" transform="rotate(-90 230.4 96)">4</text>
<text x="230.4" y="93.6" transform="rotate(-90 230.4 93.6)">24В -</text>
<text x="92.5" y="96.1" transform="rotate(-90 92.5 96.1)">1</text>
<text x="95.7" y="96.1" transform="rotate(-90 95.7 96.1)">2</text>
<text x="122.7" y="96" transform="rotate(-90 122.7 96)">1</text>
<text x="126" y="96" transform="rotate(-90 126 96)">2</text>
<text x="129.2" y="96" transform="rotate(-90 129.2 96)">3</text>
<text x="132.5" y="96" transform="rotate(-90 132.5 96)">4</text>
<text x="156.1" y="96.1" transform="rotate(-90 156.1 96.1)">1</text>
<text x="159.3" y="96.1" transform="rotate(-90 159.3 96.1)">2</text>
<text x="166.6" y="96.1" transform="rotate(-90 166.6 96.1)">1</text>
<text x="169.9" y="96.1" transform="rotate(-90 169.9 96.1)">2</text>
<text x="177.3" y="96.1" transform="rotate(-90 177.3 96.1)">1</text>
<text x="180.5" y="96.1" transform="rotate(-90 180.5 96.1)">2</text>
<text x="187.9" y="96.1" transform="rotate(-90 187.9 96.1)">1</text>
<text x="191.1" y="96.1" transform="rotate(-90 191.1 96.1)">2</text>
<text x="37.8" y="192.1" transform="rotate(-90 37.8 192.1)">1</text>
<text x="41" y="192.1" transform="rotate(-90 41 192.1)">2</text>
<text x="42.4" y="192.3">БП30Б-Д3-24</text>
<text x="42.7" y="195">Вых.24В, 1,3А</text>
<text x="66" y="192.2" transform="rotate(-90 66 192.2)">1</text>
<text x="69.3" y="192.2" transform="rotate(-90 69.3 192.2)">2</text>
<text x="70.6" y="195.1">Вых. 24В, 2,5А</text>
<text x="70.9" y="192.4">БП30Б-Д3-24</text>
<text x="93.3" y="192.2" transform="rotate(-90 93.3 192.2)">1</text>
<text x="96.6" y="192.2" transform="rotate(-90 96.6 192.2)">2</text>
<text x="97.7" y="194.3">XP1</text>
<text x="109.2" y="196">Вых. 24В, 0,145А</text>
<text x="109.4" y="193.3">БП14Б-Д4.4-24</text>
<text x="34.8" y="198.8" transform="rotate(-90 34.8 198.8)">Цепь</text>
<text x="37.8" y="198.8" transform="rotate(-90 37.8 198.8)">220В</text>
<text x="41" y="198.8" transform="rotate(-90 41 198.8)">220В</text>
<text x="42.3" y="199.6">XP1</text>
<text x="48.4" y="201.3">XP2</text>
<text x="63" y="198.1" transform="rotate(-90 63 198.1)">Цепь</text>
<text x="66" y="198" transform="rotate(-90 66 198)">220В</text>
<text x="69.3" y="198" transform="rotate(-90 69.3 198)">220В</text>
<text x="70.6" y="198.8">XP1</text>
<text x="75" y="201.3">XP2</text>
<text x="90.3" y="198.9" transform="rotate(-90 90.3 198.9)">Цепь</text>
<text x="93.3" y="198.8" transform="rotate(-90 93.3 198.8)">220В</text>
<text x="94.3" y="201.5">XP2</text>
<text x="96.6" y="198.8" transform="rotate(-90 96.6 198.8)">220В</text>
<text x="104.8" y="201.5">XP3</text>
<text x="113" y="201.5">XP4</text>
<text x="123.6" y="201.5">XP5</text>
<text x="37.5" y="207.6" transform="rotate(-90 37.5 207.6)">Цепь</text>
<text x="40.6" y="208.2" transform="rotate(-90 40.6 208.2)">24В +</text>
<text x="43.8" y="208.2" transform="rotate(-90 43.8 208.2)">24В +</text>
<text x="47.1" y="208.2" transform="rotate(-90 47.1 208.2)">24В -</text>
<text x="50.3" y="208.2" transform="rotate(-90 50.3 208.2)">24В -</text>
<text x="65.8" y="207.7" transform="rotate(-90 65.8 207.7)">Цепь</text>
<text x="68.8" y="208.3" transform="rotate(-90 68.8 208.3)">24В +</text>
<text x="72" y="208.3" transform="rotate(-90 72 208.3)">24В +</text>
<text x="75.3" y="208.3" transform="rotate(-90 75.3 208.3)">24В -</text>
<text x="78.5" y="208.3" transform="rotate(-90 78.5 208.3)">24В -</text>
<text x="90.3" y="207.7" transform="rotate(-90 90.3 207.7)">Цепь</text>
<text x="93.3" y="208.3" transform="rotate(-90 93.3 208.3)">24В +</text>
<text x="96.6" y="208.3" transform="rotate(-90 96.6 208.3)">24В -</text>
<text x="100.9" y="207.7" transform="rotate(-90 100.9 207.7)">Цепь</text>
<text x="103.9" y="208.3" transform="rotate(-90 103.9 208.3)">24В +</text>
<text x="107.2" y="208.3" transform="rotate(-90 107.2 208.3)">24В -</text>
<text x="111.5" y="207.7" transform="rotate(-90 111.5 207.7)">Цепь</text>
<text x="114.6" y="208.3" transform="rotate(-90 114.6 208.3)">24В +</text>
<text x="117.8" y="208.3" transform="rotate(-90 117.8 208.3)">24В -</text>
<text x="122.1" y="207.7" transform="rotate(-90 122.1 207.7)">Цепь</text>
<text x="125.2" y="208.3" transform="rotate(-90 125.2 208.3)">24В +</text>
<text x="128.4" y="208.3" transform="rotate(-90 128.4 208.3)">24В -</text>
<text x="40.6" y="210.6" transform="rotate(-90 40.6 210.6)">1</text>
<text x="43.8" y="210.6" transform="rotate(-90 43.8 210.6)">2</text>
<text x="47.1" y="210.6" transform="rotate(-90 47.1 210.6)">3</text>
<text x="50.3" y="210.6" transform="rotate(-90 50.3 210.6)">4</text>
<text x="68.8" y="210.7" transform="rotate(-90 68.8 210.7)">1</text>
<text x="72" y="210.7" transform="rotate(-90 72 210.7)">2</text>
<text x="75.3" y="210.7" transform="rotate(-90 75.3 210.7)">3</text>
<text x="78.5" y="210.7" transform="rotate(-90 78.5 210.7)">4</text>
<text x="93.3" y="210.7" transform="rotate(-90 93.3 210.7)">1</text>
<text x="96.6" y="210.7" transform="rotate(-90 96.6 210.7)">2</text>
<text x="103.9" y="210.7" transform="rotate(-90 103.9 210.7)">1</text>
<text x="107.2" y="210.7" transform="rotate(-90 107.2 210.7)">2</text>
<text x="114.6" y="210.7" transform="rotate(-90 114.6 210.7)">1</text>
<text x="117.8" y="210.7" transform="rotate(-90 117.8 210.7)">2</text>
<text x="125.2" y="210.7" transform="rotate(-90 125.2 210.7)">1</text>
<text x="128.4" y="210.7" transform="rotate(-90 128.4 210.7)">2</text>
<text x="261.1" y="239.4">Изм.</text>
<text x="269.4" y="239.4">Кол.уч.</text>
<text x="277.3" y="239.4">Лист</text>
<text x="285.3" y="239.4">N док.</text>
<text x="295.1" y="239.4">Подпись</text>
<text x="305.6" y="239.4">Дата</text>
<text x="350.4" y="267.7">Формат A4x3</text>
</g>
</svg>
